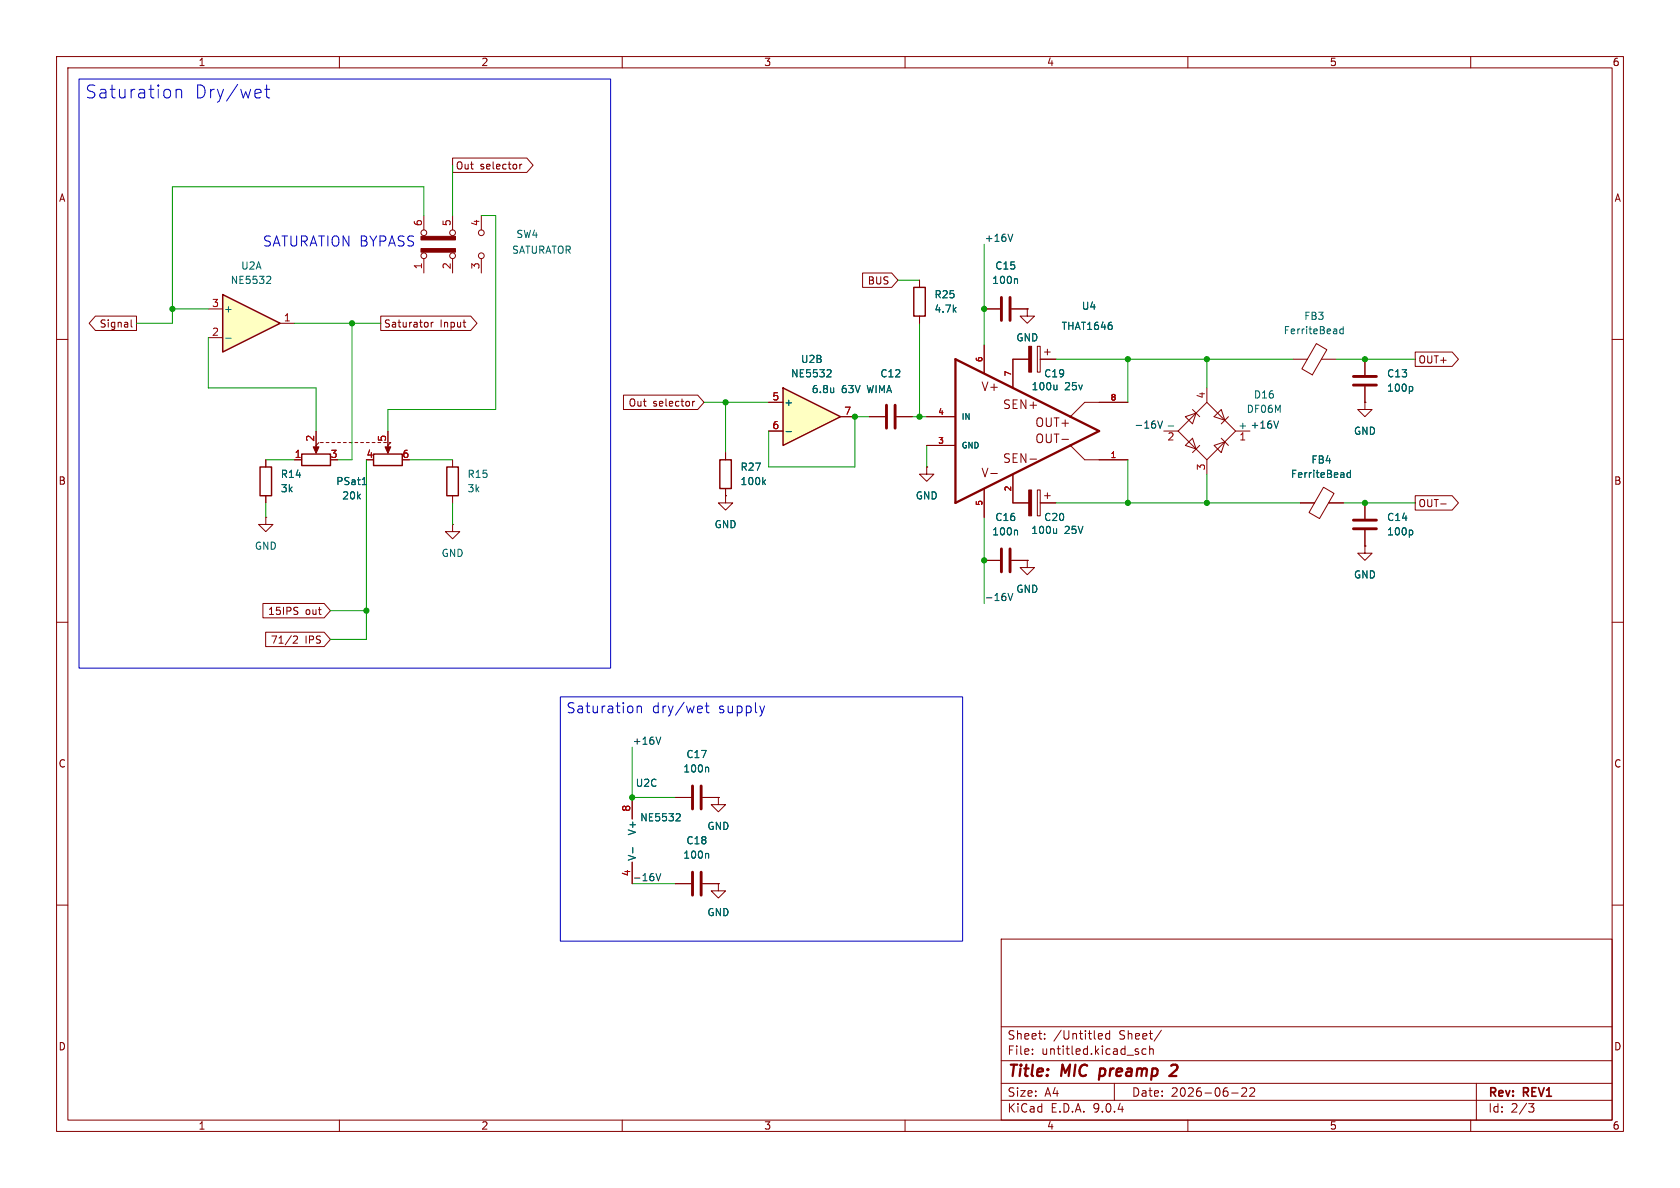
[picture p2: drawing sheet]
<svg xmlns="http://www.w3.org/2000/svg" width="297mm" height="210mm" viewBox="0 0 297 210" stroke-linecap="round" stroke-linejoin="round" font-family="sans-serif">
<g fill="none" stroke="#840000" stroke-width=".18">
<path d="M10 10h277v190h-277zM12 12h273v186h-273zM60 10v2M110 10v2M160 10v2M210 10v2M260 10v2M181.6 54.6v1.3h1.3l-1.3 1.3-1.3-1.3h1.3M181.6 54.6h.1M10 60h2M55.9 76.2v3.6M56.4 78.2l-.5 .5"/>
<path d="M56.6 78.2h.5M57.7 78.2h.5M58.7 78.2h.5M59.7 78.2h.5M60.7 78.2h.5M61.7 78.2h.5M62.7 78.2h.5M63.8 78.2h.5M64.8 78.2h.5M65.8 78.2h.5M68.6 76.2v3.6M68.8 78.2h.3l-.5 .5"/>
<path d="M163.8 73.7h5.1M163.8 78.7h5.1M174 61v5M179.1 63.5v5.1M187.7 77.7h1.2M189.2 78.7l2.6 2.6h7.6M199.4 71.1h-7.6l-2.6 2.6M285 60h2M52.1 81.3h1.2M128.3 87.6v1.3h1.2l-1.2 1.3-1.3-1.3h1.3M128.3 87.6h.1M174 86.4v5"/>
<path d="M175.2 83.7h1.1M179.1 83.8v5.1M182.1 81.2h1.1M10 110h2M285 110h2M119.4 156.2h2.8M124.2 156.2h2.8M10 160h2M177 166h108v32h-108zM285 160h2M60 198v2M110 198v2"/>
<path d="M160 198v2M177 194.5h108M177 191.5h108M177 187.5h108M177 181.5h108M182.5 186.3v.1M182.5 185.5v.1M184.7 183.6v.1M184.7 182.8v.1M194.4 182.7l.4 .1 .1 .3-.7 .1M194.8 183.6l-.4 .1M196.2 182.8l-.5-.1-.2 .3v.4l.1 .2h.6"/>
<path d="M196.2 182.2v1.5M197 191.5v3M201.2 186v.3M202.6 185.5l-.4-.1-.3 .3v.4l.1 .2h.6M203.2 185.5l.3-.1 .3 .1 .1 .9M203.2 184.9v1.5M205.3 182.1l-1.3 2M210 198v2M217.7 193.2h1.2M219.5 192.4l.6-.1 .2 .1 .1 .3-.9 1.1h.9M221 192.4l.5-.1 .2 .1 .1 .3-.9 1.1h.9M260 198v2"/>
<path d="M261 191.5v6.5M270.2 195.1h1l-.5 .6 .4 .1 .1 .5-.3 .3h-.4"/>
</g>
<path d="M194.5 188.9l-.2 2M207.1 188.4l.3-.2h.4a.45 .45 0 0 1 .3 .6l-.1 .3-1.3 1.1h1.3" fill="none" stroke="#840000" stroke-width=".4"/>
<path d="M122.4 154.2v4M124 154.2v4" fill="none" stroke="#840000" stroke-width=".51"/>
<path d="M64 85.7h.8M125.1 150.9l.2 .1v.7" fill="none" stroke="#006464" stroke-width=".18"/>
<path d="M168.9 63.5l25.4 12.7-25.4 12.7z" fill="none" stroke="#840000" stroke-width=".41"/>
<path d="M53.3 80.3h5.1v2h-5.1zM66 80.3h5.1v2h-5.1z" fill="none" stroke="#840000" stroke-width=".25"/>
<g fill="#840000" stroke="#840000" stroke-width=".18">
<path d="M55.4 79h1l-.5 1.1z"/>
<path d="M68.1 79h1l-.5 1.1z"/>
</g>
<path d="M39.4 52.1l10.1 5.1-10.1 5z" fill="#ffffc2"/>
<path d="M39.4 52.1l10.1 5.1-10.1 5zM161.5 50.8h2.1v5.1h-2.1zM127.3 81.3h2v5.1h-2z" fill="none" stroke="#840000" stroke-width=".25"/>
<g fill="none" stroke="#840000" stroke-width=".18">
<path d="M36.8 54.6h2.6M36.8 59.7h2.6M49.5 57.2h2.6M162.6 49.5v1.3M162.6 55.9v1.3M153.7 73.7h2.8M158.5 73.7h2.8M128.3 80v1.3M128.3 86.4v1.2M174 99.1h2.8M178.8 99.1h2.8M241.3 96.5v1.3h1.3l-1.3 1.3-1.3-1.3h1.3"/>
<path d="M241.3 96.5h.1M111.8 141v3.8M111.8 152.4v3.8M119.4 141h2.8M124.2 141h2.8M127 141v1.2h1.3l-1.3 1.3-1.3-1.3h1.3M127 141h.1M127 156.2v1.3h1.3l-1.3 1.3-1.3-1.3h1.3M127 156.2h.1"/>
</g>
<path d="M39.9 59.8h1M47.3 48.8l.4 .1 .2 .3-.8 .9h.8M147.4 68.6v.8M147.4 69.3l-.1 .1M135 85.2l.3 .5M135.3 84.8l-.4 .5M179.7 93.7l.2 .2v.7M125.1 135.6l.2 .2v.7M111.9 149.8v1M119.7 143.8l.4 .1 .2 .3-.8 .9h.8" fill="none" stroke="#006464" stroke-width=".18"/>
<path d="M156.7 71.6v4.1M158.2 71.6v4.1M177 97v4.1M178.6 97v4.1M122.4 138.9v4.1M124 138.9v4.1" fill="none" stroke="#840000" stroke-width=".51"/>
<path d="M138.4 68.6l10.2 5.1-10.2 5z" fill="#ffffc2"/>
<path d="M138.4 68.6l10.2 5.1-10.2 5zM46 82.6h2v5h-2zM79 82.6h2v5h-2z" fill="none" stroke="#840000" stroke-width=".25"/>
<g fill="none" stroke="#840000" stroke-width=".18">
<path d="M74.9 38.1v2.5M80 27.9h13.1l1.1 1.3-1.1 1.3h-13.1zM80 38.1v2.5M85.1 38.1v2.5M91.9 29v.9M92.3 29l-.4 .3M16.9 55.9h7.2v2.5h-7.2l-1.1-1.2zM23.2 56.6v1l.2 .2M67.3 55.9h15.9l1.1 1.3-1.1 1.2h-15.9zM74.9 45.7v2.6M75.6 57.1v.6M76.2 57v.8"/>
<path d="M76.6 57l-.4 .2M80 45.7v2.6M81.9 57h.4M82.2 57.8h.1M85.1 45.7v2.6M152.5 48.3h5.1l1.1 1.2-1.1 1.3h-5.1zM162.6 49.5v1.3M162.6 55.9v1.3M174 54.6h2.8M178.8 54.6h2.8M181.6 54.6h.1M55.9 76.2v2.5"/>
<path d="M68.6 76.2v2.5M110.2 69.8h13.1l1.2 1.3-1.2 1.3h-13.1zM122.4 70.9v.9M122.8 70.9l-.4 .3M135.9 71.1h2.5M135.9 76.2h2.5M148.6 73.7h2.5M153.7 73.7h2.8M158.5 73.7h2.8M163.8 73.7h5.1M163.8 78.7h5.1M174 61v5"/>
<path d="M181.9 63.5h-2.8v5.1M183.4 61.2h.5v4.6h-.5zM183.9 63.5h2.8M184.7 62.2h1M185.2 61.7v1M194.3 71.1h5.1M205.7 76.2h2.6M209.5 73.7l2-.7-.7 1.9zM209.5 78.7l1.3-1.2 .7 1.9zM210.8 72.4l1.3 1.3M212.1 78.7l-1.3 1.3M213.4 71.1l5 5.1-5 5.1-5.1-5.1z"/>
<path d="M213.4 68.6v2.5M214.6 73.7l1.3-1.3 .6 1.9zM214.6 78.7l1.9-.6-.6 1.9zM215.9 77.5l1.3 1.2M217.2 73.7l-1.3 1.2M228.6 63.5h2.5M232.7 60.7l1.9 1.1-2.6 4.5-1.9-1.1zM233.6 63.5h2.6M241.3 71.1v1.3h1.3l-1.3 1.3-1.3-1.3h1.3M241.3 71.1h.1M241.3 63.5v2.8M241.3 68.3v2.8"/>
<path d="M250.2 62.2h6.5l1.1 1.3-1.1 1.3h-6.5zM47 91.4v1.3h1.3l-1.3 1.3-1.3-1.3h1.3M47 91.4h.1M47 81.3v1.3M47 87.6v1.3M52.1 81.3h1.2M80 92.7v1.3h1.3l-1.3 1.3-1.3-1.3h1.3M80 92.7h.1M80 81.3v1.3M80 87.6v1.3M128.3 87.6h.1M128.3 80v1.3"/>
<path d="M128.3 86.4v1.2M163.8 82.6v1.2h1.3l-1.3 1.3-1.2-1.3h1.2M163.8 82.6h.1M174 86.4v5M174 99.1h2.8M178.8 99.1h2.8M179.1 83.8v5.1h2.8M181.6 99.1v1.2h1.3l-1.3 1.3-1.3-1.3h1.3M181.6 99.1h.1M183.4 86.6h.5v4.6h-.5zM183.9 88.9h2.8M184.7 87.6h1"/>
<path d="M185.2 87.1v1M194.3 81.3h5.1M213.4 81.3v2.5M229.9 88.9h2.5M234 86.1l1.8 1.1-2.5 4.5-1.9-1.1zM234.9 88.9h2.6M241.3 96.5h.1M241.3 88.9v2.8M241.3 93.7v2.8M250.2 87.6h6.5l1.1 1.3-1.1 1.3h-6.5zM254.7 89.1h1M46.5 106.7h10.8l1.1 1.3-1.1 1.2h-10.8z"/>
<path d="M47 111.8h10.3l1.1 1.2-1.1 1.3h-10.3zM51.9 112.6l.5-.2 .2 .4-.8 .9h.8M52.5 107.4h.2M52.6 108.1v.4M111.8 141v3.8M111.8 152.4v3.8M119.4 141h2.8M119.4 156.2h2.8M124.2 141h2.8M124.2 156.2h2.8M127 141h.1M127 156.2h.1"/>
<circle cx="74.9" cy="45.2" r=".51"/>
<circle cx="74.9" cy="41.1" r=".51"/>
<circle cx="80" cy="41.1" r=".51"/>
<circle cx="80" cy="45.2" r=".51"/>
<circle cx="85.1" cy="45.2" r=".51"/>
<circle cx="85.1" cy="41.1" r=".51"/>
</g>
<g fill="none" stroke="#006464" stroke-width=".18">
<path d="M179.7 49.3l.2 .1v.7M237.5 57.7v1.3M237.5 58.2h-.4l-.2 .2 .1 .5h.5M139 76.3h.9M146.4 65.3l.4 .1 .1 .3-.8 .9h.8M147.4 68.6v.8M147.4 69.3l-.1 .1M186.9 68.1v.8M186.9 68.8l-.2 .1M206.5 75.3h1M249.5 68.3l.3 .3v.3l-.3 .3M64 85.7h.8"/>
<path d="M135 85.2l.3 .5M135.3 84.8l-.4 .5M179.7 93.7l.2 .2v.7M186.8 93.5v.8M186.8 94.2l-.2 .1M238.7 83.1v1.3M238.7 83.6h-.3l-.3 .2 .2 .5h.4M249.5 93.7l.3 .3v.3l-.3 .3M125.1 135.6l.2 .2v.7M111.9 149.8v1M119.7 143.8l.4 .1 .2 .3-.8 .9h.8M125.1 150.9l.2 .1v.7"/>
</g>
<g fill="#840000" stroke="#840000" stroke-width=".18">
<path d="M181.9 86.6h.5v4.6h-.5z"/>
<path d="M74.4 43.9h6.1v.7h-6.1z"/>
<path d="M74.4 41.8h6.1v.6h-6.1z"/>
<path d="M181.9 61.2h.5v4.6h-.5z"/>
</g>
<path d="M177 52.6v4M178.6 52.6v4M239.3 68.1h4M239.3 66.5h4M239.3 93.5h4M239.3 91.9h4" fill="none" stroke="#840000" stroke-width=".51"/>
<path d="M179 41.4l-.4 1.3M204.7 74.4l.4 1.3 .4-1.3M226 74.4l-.4 1.3M178.2 104.9l.4 1.3 .4-1.3M116.8 130.3l-.4 1.3M116 154.4l.4 1.3 .4-1.3" fill="none" stroke="#0f0f0f" stroke-width=".18"/>
<g fill="none" stroke="#009600" stroke-width=".18">
<path d="M74.9 38.1v-5.1h-44.4v24.2h-6.4M80 29.2v8.9M85.1 38.1h2.5v34.3h-19v3.8M30.5 54.6h6.3M36.8 59.7v8.9h19.1v7.6M52.1 57.2h15.2M62.2 57.2v24.1h-2.5M158.7 49.5h3.9M162.6 57.2v16.5M174 43.2v17.8M124.5 71.1h11.4M128.3 71.1v8.9"/>
<path d="M153.7 73.7h-2.6v8.9h-15.2v-6.4M161.3 73.7h2.5M163.8 78.7v3.9M186.7 63.5h41.9M199.4 63.5v7.6M213.4 63.5v5.1M236.2 63.5h14M47 88.9v2.5M47 81.3h5.1M64.8 81.3v31.7h-6.4M72.4 81.3h7.6M80 88.9v3.8"/>
<path d="M174 91.4v15.3M186.7 88.9h43.2M199.4 81.3v7.6M213.4 83.8v5.1M237.5 88.9h12.7M58.4 108h6.4M111.8 132.1v8.9h7.6M111.8 156.2h7.6"/>
</g>
<g fill="none" stroke="#0000c2" stroke-width=".18">
<path d="M14 14h93.9v104.1h-93.9zM31.1 15.8v1.5M31.1 16a.57 .57 0 0 1 1 .1v1.2M46 15.9l.2 .4-1.1 .2M46.8 15.8h.9M47.1 15v2l.1 .2 .5 .1M99.1 123.2h71.1v43.2h-71.1zM112.6 124.8v1.2M112.6 125a.44 .44 0 0 1 .8 .1v.9M123.9 124.8l.2 .1 .1 .3-.9 .2M124.1 125.9l-.2 .1M124.7 124.8h.6"/>
<path d="M124.9 124.2v1.5l.1 .2 .3 .1M135.2 124.8l-.5 1.2"/>
</g>
<g fill="#009600" stroke="#009600" stroke-width=".18">
<circle cx="174" cy="99.1" r=".46"/>
<circle cx="128.3" cy="71.1" r=".46"/>
<circle cx="162.6" cy="73.7" r=".46"/>
<circle cx="151.1" cy="73.7" r=".46"/>
<circle cx="111.8" cy="141" r=".46"/>
<circle cx="64.8" cy="108" r=".46"/>
<circle cx="62.2" cy="57.2" r=".46"/>
<circle cx="30.5" cy="54.6" r=".46"/>
<circle cx="199.4" cy="63.5" r=".46"/>
<circle cx="213.4" cy="63.5" r=".46"/>
<circle cx="241.3" cy="63.5" r=".46"/>
<circle cx="213.4" cy="88.9" r=".46"/>
<circle cx="174" cy="54.6" r=".46"/>
<circle cx="241.3" cy="88.9" r=".46"/>
<circle cx="199.4" cy="88.9" r=".46"/>
</g>
<g font-size="3.2" fill="#0000c2">
<text x="14.9" y="17.7">Saturation</text>
<text x="34.3" y="17.7">Dry/wet</text>
</g>
<g font-size="2.8" fill="#840000">
<text x="178" y="190.9">Title:</text>
<text x="187.7" y="190.9">MIC</text>
<text x="195.2" y="190.9">preamp</text>
</g>
<g font-size="2.5" fill="#0000c2">
<text x="46.4" y="43.8">SATURATION BYPASS</text>
<text x="100" y="126.4">Saturation</text>
<text x="115.2" y="126.4">dry/wet</text>
<text x="127" y="126.4">supply</text>
</g>
<g font-size="2.1" fill="#840000">
<text x="173.4" y="69.3">V+</text>
<text x="177.2" y="72.5">SEN+</text>
<text x="182.9" y="75.7">OUT+</text>
<text x="177.2" y="82">SEN-</text>
<text x="182.9" y="78.5">OUT-</text>
<text x="173.4" y="84.6">V-</text>
<text x="178" y="184">Sheet:</text>
<text x="186.2" y="184">/Untitled</text>
<text x="197.9" y="184">Sheet/</text>
<text x="178" y="186.7">File:</text>
<text x="184.1" y="186.7">untitled.kicad_sch</text>
<text x="178" y="196.9">KiCad</text>
<text x="178" y="194.1">Size:</text>
<text x="184.7" y="194.1">A4</text>
<text x="185.7" y="196.9">E.D.A.</text>
<text x="193.3" y="196.9">9.0.4</text>
<text x="200" y="194.1">Date:</text>
<text x="207" y="194.1">2026-06-22</text>
<text x="263" y="194.3">Rev:</text>
<text x="263" y="196.9">Id:</text>
<text x="267.1" y="196.9">2/3</text>
<text x="269.4" y="194.3">REV1</text>
</g>
<g font-size="1.8" fill="#840000">
<text x="35" y="11.9">1</text>
<text x="85" y="11.9">2</text>
<text x="135" y="11.9">3</text>
<text x="185" y="11.9">4</text>
<text x="235" y="11.9">5</text>
<text x="285" y="11.9">6</text>
<text x="10.3" y="35.9">A</text>
<text x="80.5" y="30.2">Out</text>
<text x="84.9" y="30.2">selector</text>
<text x="285.3" y="35.9">A</text>
<text x="153.3" y="50.5">BUS</text>
<text x="17.5" y="58.1">Signal</text>
<text x="67.8" y="58.1">Saturator</text>
<text x="77.8" y="58.1">Input</text>
<text x="250.7" y="64.5">OUT+</text>
<text x="111" y="72.1">Out</text>
<text x="115.4" y="72.1">selector</text>
<text x="10.3" y="85.9">B</text>
<text x="250.7" y="89.9">OUT-</text>
<text x="285.3" y="85.9">B</text>
<text x="47.3" y="108.9">15IPS</text>
<text x="47.8" y="114">71/2</text>
<text x="53.9" y="114">IPS</text>
<text x="54" y="108.9">out</text>
<text x="10.3" y="135.9">C</text>
<text x="285.3" y="135.9">C</text>
<text x="10.3" y="185.9">D</text>
<text x="285.3" y="185.9">D</text>
<text x="35" y="199.9">1</text>
<text x="85" y="199.9">2</text>
<text x="135" y="199.9">3</text>
<text x="185" y="199.9">4</text>
<text x="235" y="199.9">5</text>
<text x="285" y="199.9">6</text>
</g>
<g font-size="1.8" fill="#a90000">
<text x="74.7" y="40.1" transform="rotate(-90 74.7 40.1)">6</text>
<text x="79.8" y="40.1" transform="rotate(-90 79.8 40.1)">5</text>
<text x="84.8" y="40.1" transform="rotate(-90 84.8 40.1)">4</text>
<text x="74.7" y="47.7" transform="rotate(-90 74.7 47.7)">1</text>
<text x="79.8" y="47.7" transform="rotate(-90 79.8 47.7)">2</text>
<text x="84.8" y="47.7" transform="rotate(-90 84.8 47.7)">3</text>
<text x="37.4" y="54.4">3</text>
<text x="37.4" y="59.4">2</text>
<text x="50.1" y="56.9">1</text>
<text x="136.5" y="70.9">5</text>
<text x="213.1" y="70.6" transform="rotate(-90 213.1 70.6)">4</text>
<text x="136.5" y="75.9">6</text>
<text x="149.2" y="73.4">7</text>
<text x="52" y="81">1</text>
<text x="55.6" y="78.2" transform="rotate(-90 55.6 78.2)">2</text>
<text x="58.3" y="81">3</text>
<text x="64.7" y="81">4</text>
<text x="68.3" y="78.2" transform="rotate(-90 68.3 78.2)">5</text>
<text x="71" y="81">6</text>
<text x="206.3" y="78.2">2</text>
<text x="213.1" y="83.3" transform="rotate(-90 213.1 83.3)">3</text>
<text x="219" y="78.2">1</text>
<text x="111.5" y="143.6" transform="rotate(-90 111.5 143.6)">8</text>
<text x="111.5" y="155" transform="rotate(-90 111.5 155)">4</text>
</g>
<g font-size="1.8" fill="#006464">
<text x="42.5" y="47.9">U2A</text>
<text x="90.4" y="45.1">SATURATOR</text>
<text x="91.2" y="42.3">SW4</text>
<text x="175.9" y="47.9">C15</text>
<text x="40.7" y="50.4">NE5532</text>
<text x="165.1" y="52.9">R25</text>
<text x="175.3" y="50.4">100n</text>
<text x="39.5" y="55.5">+</text>
<text x="165.1" y="55.5">4.7k</text>
<text x="187.6" y="58.5">THAT1646</text>
<text x="191.2" y="55">U4</text>
<text x="226.8" y="59.3">FerriteBead</text>
<text x="230.5" y="56.7">FB3</text>
<text x="141.5" y="64.4">U2B</text>
<text x="179.6" y="60.6">GND</text>
<text x="138.6" y="72">+</text>
<text x="139.7" y="66.9">NE5532</text>
<text x="143.4" y="69.7">6.8u</text>
<text x="148.8" y="69.7">63V</text>
<text x="153.4" y="69.7">WIMA</text>
<text x="155.5" y="66.9">C12</text>
<text x="182.3" y="69.2">100u</text>
<text x="184.5" y="66.9">C19</text>
<text x="188.2" y="69.2">25v</text>
<text x="221.6" y="70.6">D16</text>
<text x="245.1" y="69.4">100p</text>
<text x="245.1" y="66.9">C13</text>
<text x="220.3" y="73.2">DF06M</text>
<text x="239.3" y="77.1">GND</text>
<text x="130.8" y="83.4">R27</text>
<text x="231.7" y="82.1">FB4</text>
<text x="49.5" y="84.7">R14</text>
<text x="49.5" y="87.2">3k</text>
<text x="59.3" y="86">PSat1</text>
<text x="60.4" y="88.5">20k</text>
<text x="82.6" y="84.7">R15</text>
<text x="82.6" y="87.2">3k</text>
<text x="130.8" y="86">100k</text>
<text x="161.8" y="88.5">GND</text>
<text x="228.1" y="84.7">FerriteBead</text>
<text x="126.2" y="93.6">GND</text>
<text x="175.3" y="94.8">100n</text>
<text x="175.9" y="92.3">C16</text>
<text x="182.2" y="94.6">100u</text>
<text x="184.5" y="92.3">C20</text>
<text x="188.2" y="94.6">25V</text>
<text x="245.1" y="94.8">100p</text>
<text x="245.1" y="92.3">C14</text>
<text x="45" y="97.4">GND</text>
<text x="78" y="98.7">GND</text>
<text x="179.6" y="105">GND</text>
<text x="239.3" y="102.5">GND</text>
<text x="120.7" y="136.8">100n</text>
<text x="121.2" y="134.2">C17</text>
<text x="112.3" y="139.3">U2C</text>
<text x="112.6" y="147.8" transform="rotate(-90 112.6 147.8)">V+</text>
<text x="113.1" y="145.4">NE5532</text>
<text x="121.2" y="149.5">C18</text>
<text x="125" y="146.9">GND</text>
<text x="112.6" y="152.3" transform="rotate(-90 112.6 152.3)">V-</text>
<text x="120.7" y="152">100n</text>
<text x="125" y="162.2">GND</text>
</g>
<g font-size="1.8" fill="#0f0f0f">
<text x="174" y="42.8">+16V</text>
<text x="200.5" y="75.9">-16V</text>
<text x="218.8" y="75.9">+ +16V</text>
<text x="174" y="106.3">-16V</text>
<text x="111.8" y="131.7">+16V</text>
<text x="111.8" y="155.9">-16V</text>
</g>
<g font-size="1.4" fill="#a90000">
<text x="173.7" y="64.1" transform="rotate(-90 173.7 64.1)">6</text>
<text x="178.8" y="66.7" transform="rotate(-90 178.8 66.7)">7</text>
<text x="196.2" y="70.9">8</text>
<text x="165.8" y="73.4">4</text>
<text x="165.8" y="78.5">3</text>
<text x="196.2" y="81">1</text>
<text x="173.7" y="89.5" transform="rotate(-90 173.7 89.5)">5</text>
<text x="178.8" y="87" transform="rotate(-90 178.8 87)">2</text>
</g>
<g font-size="1.4" fill="#006464">
<text x="169.9" y="74.4">IN</text>
<text x="169.9" y="79.5">GND</text>
</g>
</svg>
